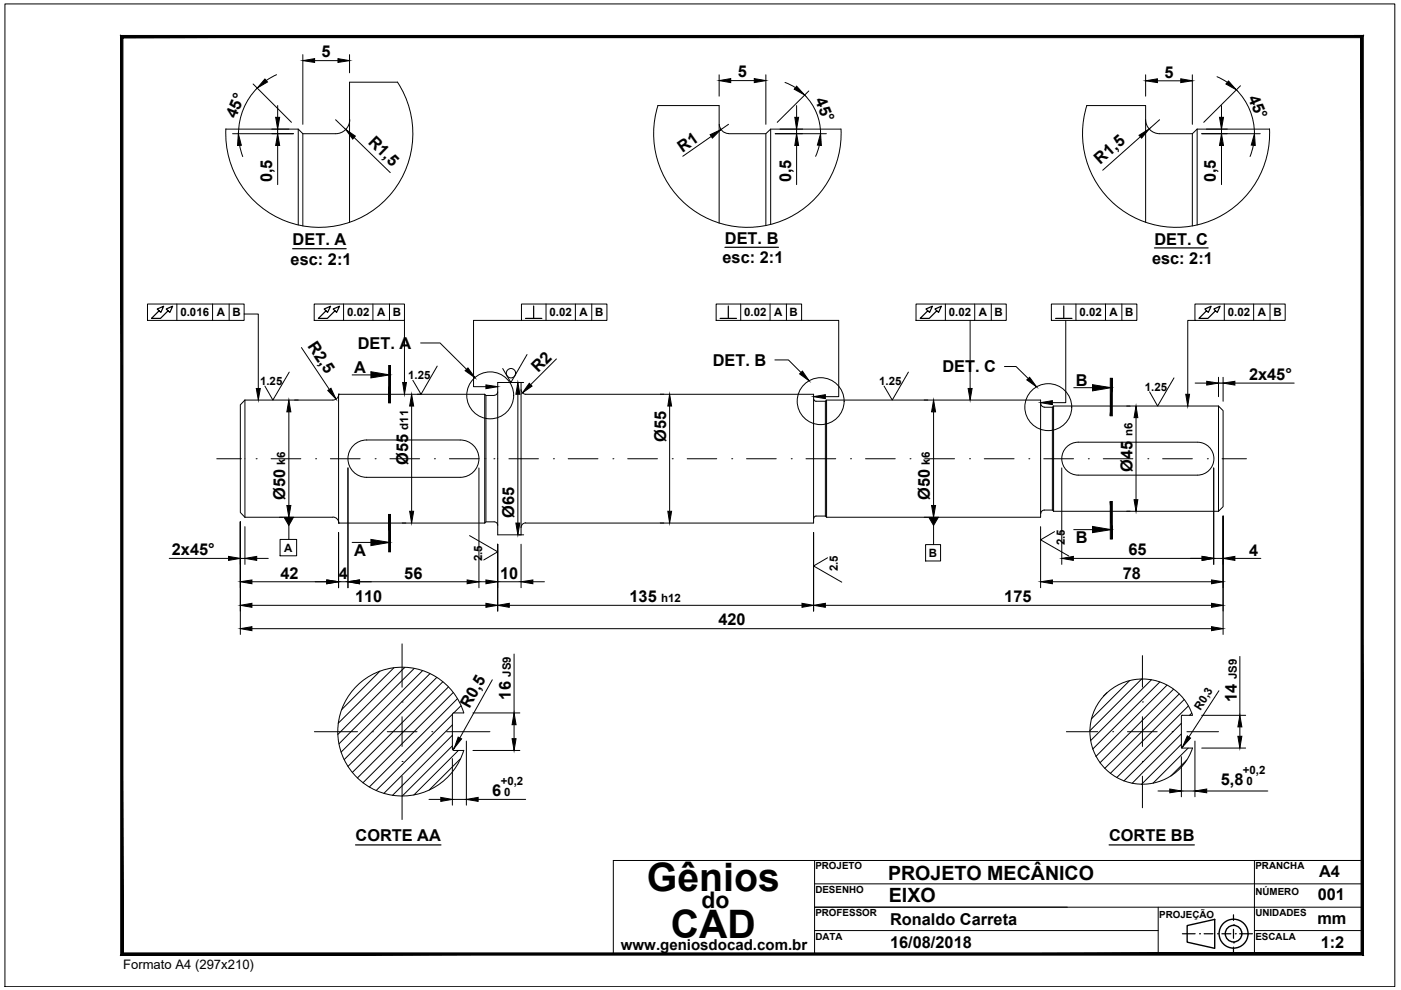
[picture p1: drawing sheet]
<svg xmlns="http://www.w3.org/2000/svg" width="297mm" height="210mm" viewBox="0 0 297 210" stroke-linecap="round" stroke-linejoin="round" font-family="sans-serif">
<!-- layer: contorno -->
<g fill="none" stroke="#000" stroke-width=".21">
<path d="M84.3 17.4h-10.2v29.7M47.9 27.4h15.3l1 .9v19.6M63.2 27.4v20.3M64.2 28.3h6.9M74.2 25.4a2.98 2.98 0 0 1-3 2.9M139.5 22.4h13v24.9M152.5 26.3a1.97 1.97 0 0 0 2 2M162.4 28.3v19.5M163.4 27.4v20.2M178.3 27.4h-14.9l-1 .9h-7.9M230.4 22.4h12.5v24.7M242.9 25.4a2.98 2.98 0 0 0 3 2.9"/>
<path d="M245.9 28.3h6.9M253.8 27.4l-1 .9v19.6M253.8 27.4h15.4M253.8 27.4v20.3M51.9 84.8l-.9 1v22.9l.9 1M51.9 84.8h18.7M51.9 84.8v24.9M71.8 83.6h.1M71.8 83.6h31M71.8 83.6v27.3M71.8 83.6a1.25 1.25 0 0 1-1.2 1.2M74.9 94.4a3.9 3.9 0 0 1 2.8-1.1h19.9a4 4 0 0 1 3.9 4 4 4 0 0 1-3.9 3.9h-19.9a4 4 0 0 1-3.6-2.4 4 4 0 0 1 .8-4.4z"/>
<path d="M102.8 83.6l.2 .2v26.8l-.2 .3M102.8 83.6v27.3M103 83.8h1.8M105.5 83.1a.74 .74 0 0 1-.7 .7M105.5 81.1h5v32.3h-5zM110.5 82.6a.99 .99 0 0 0 1 1h61v27.3h-61.1M172.5 84.6l.1 .2 .4 .3h2M175 85.1l.2-.3h45.4v24.9h-45.4l-.2-.3M175 85.1v24.3M175.2 84.8v24.9M220.7 85.6a.74 .74 0 0 0 .7 .7M221.4 86.3h1.7"/>
<path d="M223.4 86.1l-.3 .2v21.8l.3 .3M223.4 86.1h34.9M223.4 86.1v22.3M253.9 93.8h-25.3a3.5 3.5 0 0 0-3.5 3.4 3.5 3.5 0 0 0 3.5 3.5h25.3M253.9 93.8a3.5 3.5 0 0 1 3.5 3.4 3.5 3.5 0 0 1-3.5 3.5M258.3 86.1l1 1v20.3l-1 1M258.3 86.1v22.3M51.9 109.7h18.7M70.6 109.6a1.25 1.25 0 0 1 1.2 1.3M71.8 110.9h.1M71.8 110.9h31M103 110.6h1.8"/>
<path d="M104.8 110.6a.74 .74 0 0 1 .7 .8M111.5 110.9a.99 .99 0 0 0-1 1M175 109.4h-2l-.4 .3-.1 .2M223.1 108.1h-1.7a.74 .74 0 0 0-.7 .8M223.4 108.4h34.9M95.9 151.4l.1 7.4 .2 .3M96.2 151.2l2.1-.1a13.7 13.7 0 0 0-21-7.1 13.7 13.7 0 0 0 0 22.2 13.7 13.7 0 0 0 21-7.1M96.2 159.1h2.1M96.2 151.2l-.2 .2M250.5 151.8v6.7M250.5 158.5l.2 .1h2.1M252.8 151.7l-2.1-.1-.2 .2"/>
<path d="M252.8 151.6a11.2 11.2 0 0 0-17.1-5.5 11.2 11.2 0 0 0 0 18 11.2 11.2 0 0 0 17.1-5.5"/>
</g>
<!-- layer: cotas -->
<g fill="none" stroke="#000" stroke-width=".21">
<path d="M53.7 17.8l8.1 8.1M54.6 18.6a13.7 13.7 0 0 0-4 9.7M58.6 15.8l-2.1 1.3M64.2 11.6v14.8M66.7 12.9h5M74.1 11.6v3.8M84.3 17.4a19.8 19.8 0 0 1-11.4 30.1 19.8 19.8 0 0 1-25-20.2M152.5 15.9v4.5M154.9 17.1h5M162.4 15.9v10.5M166.4 17.5l2.3 1.1M171.5 19.3l-6.7 6.6"/>
<path d="M242.9 15.9v4.5M245.4 17.1h4.9M252.8 15.9v10.5M258 16.3l2.2 1.2M262.1 19a13.1 13.1 0 0 1 3.9 9.3M263 18.2l-7.8 7.7M49.3 28.3h12.9M50.8 30.8l.7 2.4M57.6 27.4h3.6M58.9 22.4v2.5M58.9 27.4v.9M58.9 30.8v8.3"/>
<path d="M71.1 25.4l2.2 2.1M75.1 29.2l7.6 7.4M139.5 22.4a19.9 19.9 0 0 0 16.4 25.6 19.9 19.9 0 0 0 22.4-20.7M150.8 28.9l-6 4.2M154.5 26.4l-1.7 1.1M164.4 28.3h10.8M165.4 27.4h4.8M168.9 22.4v2.5M168.9 27.4v.9M168.9 30.8v8.3M170.6 20.1a11.6 11.6 0 0 1 3.4 8.2M173.7 30.8l-.8 2.3"/>
<path d="M230.4 22.4a19.8 19.8 0 0 0 16.4 25.6 19.8 19.8 0 0 0 22.4-20.7M241.8 29l-8 7.1M245.9 25.4l-2.2 1.9M254.8 28.3h12.4M255.8 27.4h4.4M259 22.4v2.5M259 27.4v.9M259 30.8v8.3M265.7 30.8l-.7 2.4M31.3 64.5h20.5v3.4h-20.5zM37.5 64.5v3.4M45.1 64.5v3.4"/>
<path d="M48.6 64.5v3.4M51.8 66.6h3v15.8M63.9 73.7l5.9 8.9M66.6 64.5h19.2v3.4h-19.2zM72.8 64.5v3.4M79.1 64.5v3.4M82.6 64.5v3.4M85.8 67.9v13.2M89.2 72.7h4.1l5.6 5.6M110.6 64.5h18.1v3.4h-18.1zM110.6 67.9h-10.2v14.1h2.6M115.8 64.5v3.4"/>
<path d="M118 76.1l-5.5 5.5M122 64.5v3.4M125.5 64.5v3.4M151.8 64.5h18.2v3.4h-18.2zM157 64.5v3.4M163.3 64.5v3.4M164.3 76.3h2.9l2.6 2.7M166.7 64.5v3.4M170 67.9h7.8v16.2h-2.8M194.2 64.5h19.1v3.4h-19.1zM200.4 64.5v3.4M205.7 67.9v14.5"/>
<path d="M206.7 64.5v3.4M210.2 64.5v3.4M213 77.7h2.4l2.6 2.5M222.9 64.5h18.1v3.4h-18.1zM226 67.9v17.5h-2.9M228.1 64.5v3.4M234.4 64.5v3.4M237.9 64.5v3.4M253.4 64.5h19.1v3.4h-19.1zM253.4 67.9h-1.6v15.7M258.3 80v4.1M259.3 80v5.1"/>
<path d="M259.6 64.5v3.4M265.8 64.5v3.4M269.3 64.5v3.4M61.2 87.3v19.9M62.5 84.8h.7M73.8 99.2v25.4M87.3 86.1v22.3M88.5 83.6h.8M101.5 99.2v25.4M109.8 83.6v27.3M110.1 81.1h.9M140 83.6h.7"/>
<path d="M142 86.1v22.3M195.9 84.8h.8M197.9 87.3v19.9M225.1 99.2v20.5M238.9 86.1h.7M240.9 88.5v17.4M253.4 81.2h2.4M257.3 99.2v20.5M258.3 81.2h1M261.8 81.2h12.6M35.9 118.4h12.6M51 110.6v23.9"/>
<path d="M51 118.4h.9M51.9 111.7v8M54.4 118.4h2.5M59.3 109.7h.7M59.4 114.4h3.5v3.4h-3.5zM61.2 111.4v3M71.8 112.9v11.7M85.3 110.9h.7M105.5 115.4v14.2M110 113.4h1M110.5 115.4v9.2M140 110.9h.7"/>
<path d="M172.5 112.9v16.7M195.9 109.7h.8M196.2 115.5h3.2v3.4h-3.2zM197.9 111.4v4.1M220.6 111.7v12.9M227.6 118.4h27.3M238.9 108.4h.7M257.3 118.4h2M259.3 109.4v25.1M261.8 118.4h5.5M53.4 123.3h15.9M53.4 128.3h49.6"/>
<path d="M53.4 133.3h203.5M71.8 123.3h2M76.2 123.3h22.8M100.6 123.3h2.4M105.5 123.3h5M108 128.3h62M109 138.7v12.5M113 123.3h2.4M175 128.3h81.9M223.1 123.3h33.8M262.9 139.2v12.5M96 158.8l.1-.2h.2l-.1 .3"/>
<path d="M98.9 157.1v13.6M100.3 151.2h9.9M100.3 159.1h9.9M104.4 144.1l-6.9 12.4M109 153.7v2.9M250.7 158.4l-.1 .1M250.7 158.3l-.2 .2M253.4 157.1v11.8M254.8 151.7h9.3M254.8 158.6h9.3M258.4 146.5l-6.3 9.7M262.9 154.1v2"/>
<path d="M91 169.5h2.5M95.9 160.9v9.8M95.9 169.5h3M101.4 169.5h10M245.5 167.7h2.5M250.5 160.4v8.5M250.5 167.7h2.9M255.8 167.7h13"/>
<circle cx="103.9" cy="83.8" r="5"/>
<circle cx="174" cy="85.1" r="5"/>
<circle cx="222.3" cy="86.3" r="5"/>
</g>
<g fill="#000" stroke="#000" stroke-width=".21">
<path d="M56.2 16.7l.5 .7-2.1 1.3zM64.2 12.9l2.5-.5v.8zM71.7 12.4l2.4 .5-2.4 .3zM152.5 17.1l2.4-.4v.8zM159.9 16.7l2.5 .4-2.5 .4zM168.9 18.3l1.7 1.8-2.2-1.2zM242.9 17.1l2.5-.4v.8zM250.3 16.7l2.5 .4-2.5 .4zM260.5 17.2l1.6 1.8-2.2-1.2zM50.5 28.3l.7 2.5h-.8zM58.4 24.9h.9l-.4 2.5zM58.9 28.3l.4 2.5h-.9z"/>
<path d="M73.3 27.5l2 1.4-.5 .6zM150.6 28.6l2.2-1.1-1.8 1.8zM168.5 24.9h.8l-.4 2.5zM168.9 28.3l.4 2.5h-.8zM174 28.3l.1 2.5h-.8zM241.5 28.7l2.2-1.4-1.7 2zM258.6 24.9h.8l-.4 2.5zM259 28.3l.4 2.5h-.8zM266 28.3l.1 2.5h-.8zM99.2 78l1.5 2.1-2.1-1.5zM170.1 78.7l1.5 2.1-2.1-1.5zM217.7 80.5l.6-.5 1.5 2z"/>
<path d="M54.3 82.4h.9l-.4 2.4zM61.2 84.8l.5 2.5h-.9zM69.5 82.8l.7-.5 1 2.3zM85.4 81.1h.8l-.4 2.5zM87.3 83.6l.4 2.5h-.8zM103 81.6l2.5 .4-2.5 .4zM109.8 81.1l.4 2.5h-.8zM112.2 81.3l.6 .6-2 1.4zM142 83.6l.4 2.5h-.8zM172.5 84.1l2.5-.4v.8zM197.9 84.8l.5 2.5h-.9zM205.3 82.4h.8l-.4 2.4z"/>
<path d="M220.6 85.4l2.5-.5v.9zM240.9 86.1l.3 2.4h-.8zM251.4 83.6h.8l-.4 2.5zM255.8 80.8l2.5 .4-2.5 .4zM259.3 81.2l2.5-.4v.8zM48.5 118l2.5 .4-2.5 .4zM51.9 118.4l2.5-.4v.8zM60.2 109.7h2l-1 1.7zM60.8 107.2h.9l-.5 2.5zM86.9 108.4h.8l-.4 2.5zM109.4 110.9h.8l-.4 2.5zM141.6 108.4h.8l-.4 2.5z"/>
<path d="M196.9 109.7h2.1l-1.1 1.7zM197.5 107.2h.9l-.5 2.5zM225.1 118.4l2.5-.4v.8zM240.4 105.9h.8l-.3 2.5zM254.9 118l2.4 .4-2.4 .4zM259.3 118.4l2.5-.4v.8zM51 123.3l2.4-.3v.8zM51 128.3l2.4-.4v.9zM51 133.3l2.4-.4v.8zM69.3 123l2.5 .3-2.5 .5zM73.8 123.3l2.4-.3v.8zM99 123l2.5 .3-2.5 .5z"/>
<path d="M103 127.9l2.5 .4-2.5 .5zM103 123l2.5 .3-2.5 .5zM105.5 128.3l2.5-.4v.9zM110.5 123.3l2.5-.3v.8zM170 127.9l2.5 .4-2.5 .5zM172.5 128.3l2.5-.4v.9zM220.6 123.3l2.5-.3v.8zM256.9 132.9l2.4 .4-2.4 .4zM256.9 127.9l2.4 .4-2.4 .5zM256.9 123l2.4 .3-2.4 .5zM97.1 156.3l.8 .4-1.6 2zM108.6 156.6h.8l-.4 2.5z"/>
<path d="M109 151.2l.4 2.5h-.8zM251.7 156l.7 .5-1.7 1.9zM262.5 156.1h.8l-.4 2.5zM262.9 151.7l.4 2.4h-.8zM93.5 169.1l2.4 .4-2.4 .4zM98.9 169.5l2.5-.4v.8zM248 167.3l2.5 .4-2.5 .4zM253.4 167.7l2.4-.4v.8z"/>
</g>
<!-- layer: texto -->
<g fill="none" stroke="#000" stroke-width=".25">
<path d="M62 52.7h11.4M153.7 52.4h11.3M244.8 52.6h11.3M75.4 179.1h18.1M235.1 179.1h18.1M250.7 198h2.7M254.3 198h.1M255.3 198h1.9M258.1 198h.1M259.1 198h1.9M261.5 196.1h.1M261.5 199.9h.1"/>
<path d="M261.5 194v1.1M261.5 197v2M261.9 198h.1M262.8 198h2.7M261.5 200.8v1.2"/>
</g>
<!-- layer: linha centro -->
<g fill="none" stroke="#000" stroke-width=".21">
<path d="M46 97.3h5.2M54.3 97.3h.1M57.5 97.3h6.3M66.9 97.3h.1M70 97.3h6.4M79.5 97.3h.1M82.7 97.3h6.3M92.1 97.3h.1M95.3 97.3h6.3M104.7 97.3h.1M107.9 97.3h6.3M117.3 97.3h.1"/>
<path d="M120.5 97.3h6.3M129.9 97.3h.1M133.1 97.3h6.3M142.5 97.3h.1M145.7 97.3h6.3M155.1 97.3h.1M158.3 97.3h6.3M167.8 97.3h.1M170.9 97.3h6.3M180.3 97.3h.1M183.5 97.3h6.3M192.9 97.3h.1"/>
<path d="M196.1 97.3h6.3M205.6 97.3h.1M208.7 97.3h6.3M218.1 97.3h.1M221.3 97.3h6.3M230.7 97.3h.1M233.9 97.3h6.3M243.4 97.3h.1M246.5 97.3h6.3M256 97.3h.1M259.1 97.3h5.2M85.2 136.5v9.2"/>
<path d="M242.2 139v6.7M66.7 155.1h9.1M78.9 155.1h.1M82.1 155.1h6.3M85.2 148.8h.1M85.2 152v6.3M91.6 155.1h.1M94.7 155.1h9.2M226.1 155.1h6.6M235.9 155.1h.1M239 155.1h6.3M242.2 148.8h.1"/>
<path d="M242.2 152v6.3M248.5 155.1h.1M251.7 155.1h6.6M85.2 161.4h.1M85.2 164.6v9.2M242.2 161.4h.1M242.2 164.6v6.7"/>
</g>
<!-- layer: hachura -->
<g fill="none" stroke="#000" stroke-width=".21">
<path d="M80.5 142.3l-8 8.1M83.5 141.6l-11.8 11.8M85.8 141.5l-14.2 14.2M87.8 141.7l-15.9 16M89.6 142.2l-17.3 17.3M91.2 142.8l-18.2 18.3M92.6 143.6l-18.8 18.9M93.9 144.6l-19.2 19.2M95.1 145.7l-19.3 19.3M95.9 151.5l-16.2 16.1M95.9 153.7l-14.5 14.5M95.9 155.9l-12.7 12.7"/>
<path d="M95.9 158.1l-10.6 10.7M96.1 146.8l-19.2 19.2M97 148.2l-18.7 18.7M97.2 159.1l-9.5 9.5M97.7 149.6l-1.5 1.6M234.7 146.9l-.7 .7M239.5 144.3l-8.1 8.1M242 144l-11 11M244.1 144.1l-12.9 12.9M245.9 144.6l-14.2 14.2M247.4 145.3l-15 15.1M248.8 146.1l-15.6 15.6"/>
<path d="M250 147.1l-15.8 15.8M250.5 153.4l-12.2 12.2M250.5 155.6l-10.5 10.5M250.5 157.8l-8.5 8.5M251.1 148.3l-15.7 15.7M251.9 158.6l-7.4 7.5M252 149.7l-15.2 15.2M252.7 151.2l-.5 .5M97.6 160.9l-6.6 6.6M251.6 161.1l-3.4 3.4"/>
</g>
<g fill="none" stroke="#000" stroke-width=".21">
<path d="M61.3 78.9l-3.4 5.9-1.7-2.9M74.7 79.5h3.9M92.7 77.6l-3.4 6-1.8-3M111.7 75.2l-3.4 5.9-1.7-3M192.6 78.9l-3.4 5.9-1.8-2.9M227.7 82.2h3.9M248.9 80.1l-3.5 6-1.7-3M74.7 115h3.9M99.6 113.6l5.9 3.4-2.9 1.7M175.5 118.3l-3 1.7 6 3.4M223.6 112.7l-3 1.8 6 3.4M227.7 112.3h3.9"/>
<circle cx="108.3" cy="79.1" r=".99"/>
</g>
<g fill="#000" stroke="#000" stroke-width=".21">
<path d="M78.6 78.8l4 .7-4 .6zM231.6 81.6l4 .6-4 .7zM78.6 114.4l4 .6-4 .7zM231.6 111.6l4 .7-4 .6z"/>
<path d="M82.4 77.5h.4l-.4 7.9zM82.8 77.5l-.4 7.9h.4z"/>
<path d="M235.4 80.2h.4l-.4 8zM235.8 80.2l-.4 8h.4z"/>
<path d="M82.4 109.1v7.9h.4zM82.4 109.1h.4v7.9z"/>
<path d="M235.4 106.3v8h.4zM235.4 106.3h.4v8z"/>
</g>
<!-- layer: cotas -->
<path d="M33.7 65.9l.4 .3 .6-1.3-1.4 .6 .4 .4-1.6 1.6h1.9l1.6-1.6-.4-.4 1.4-.6-.6 1.3-.4-.3M69.1 65.9l.4 .3 .6-1.3-1.4 .6 .4 .4-1.6 1.6h1.9l1.6-1.6-.4-.4 1.4-.6-.6 1.3-.4-.3M111.4 67.5h3.5M113.1 64.9v2.6M152.7 67.5h3.5M154.4 64.9v2.6M196.7 65.9l.4 .3 .6-1.3-1.4 .6 .4 .4-1.6 1.6h1.9l1.6-1.6-.4-.4 1.4-.6-.6 1.3-.4-.3M223.8 67.5h3.5M225.5 64.9v2.6M255.8 65.9l.4 .3 .6-1.3-1.3 .6 .3 .4-1.6 1.6h1.9l1.6-1.6-.3-.4 1.3-.6-.6 1.3-.4-.3" fill="none" stroke="#000" stroke-width=".25"/>
<!-- layer: formato -->
<path d="M1 .8h294.7v208.4h-294.7zM130 182.4h158.8v19.9h-158.8zM172.7 182.4v19.9M172.7 192.3h116.1M172.7 197.3h72.9M172.7 187.4h116.1M245.6 192.3v10M266 197.3h22.8M288.8 182.4h-22.8v19.9" fill="none" stroke="#000" stroke-width=".21"/>
<path d="M288.6 8v194l.4 .5zM288.6 8l.4-.5v195zM26.1 8h262.5l.4-.5zM25.6 7.5h263.4l-262.9 .5zM25.6 7.5l.5 194.5v-194zM25.6 7.5l.5 194.5-.5 .5zM26.1 202l-.5 .5 263-.5zM25.6 202.5l263-.5 .4 .5z" fill="#000" stroke="#000" stroke-width=".21"/>
<!-- layer: texto -->
<g fill="none" stroke="#000" stroke-width=".3">
<path d="M251.7 196.2l5.8-1.3v6.2l-5.8-1.3z"/>
<circle cx="261.5" cy="198" r="3.1"/>
<circle cx="261.5" cy="198" r="1.76"/>
</g>
<g font-size="8.3">
<text x="137.1" y="188.9">Gênios</text>
<text x="142.2" y="198.9">CAD</text>
</g>
<text font-size="4.9" x="148.7" y="192.6">do</text>
<g font-size="4.2">
<text x="188.3" y="186.6">PROJETO MECÂNICO</text>
<text x="188.5" y="191.3">EIXO</text>
</g>
<g font-size="3.5">
<text x="68.2" y="12.2">5</text>
<text x="156.4" y="16.4">5</text>
<text x="246.9" y="16.5">5</text>
<text x="172.7" y="21.3" transform="rotate(67 172.7 21.3)">45°</text>
<text x="264.6" y="20.7" transform="rotate(67 264.6 20.7)">45°</text>
<text x="50" y="25.3" transform="rotate(-68 50 25.3)">45°</text>
<text x="77.9" y="30.3" transform="rotate(44 77.9 30.3)">R1,5</text>
<text x="144.7" y="32.4" transform="rotate(-35 144.7 32.4)">R1</text>
<text x="233.3" y="35" transform="rotate(-41 233.3 35)">R1,5</text>
<text x="57.7" y="38.6" transform="rotate(-90 57.7 38.6)">0,5</text>
<text x="167.8" y="38.6" transform="rotate(-90 167.8 38.6)">0,5</text>
<text x="257.8" y="38.6" transform="rotate(-90 257.8 38.6)">0,5</text>
<text x="62" y="52">DET. A</text>
<text x="153.7" y="51.7">DET. B</text>
<text x="244.8" y="51.8">DET. C</text>
<text x="61.6" y="56.2">esc: 2:1</text>
<text x="153.2" y="55.9">esc: 2:1</text>
<text x="244.2" y="56">esc: 2:1</text>
<text x="65.1" y="73.3" transform="rotate(56 65.1 73.3)">R2,5</text>
<text x="75.8" y="73.9">DET. A</text>
<text x="151.1" y="77.6">DET. B</text>
<text x="75.1" y="79.1">A</text>
<text x="114.1" y="79.1" transform="rotate(-45 114.1 79.1)">R2</text>
<text x="199.8" y="78.9">DET. C</text>
<text x="228.1" y="81.9">B</text>
<text x="264.8" y="80.6">2x45°</text>
<text x="141.2" y="93.8" transform="rotate(-90 141.2 93.8)">Ø55</text>
<text x="86.5" y="98.6" transform="rotate(-90 86.5 98.6)">Ø55</text>
<text x="240.1" y="100.1" transform="rotate(-90 240.1 100.1)">Ø45</text>
<text x="60.5" y="106" transform="rotate(-90 60.5 106)">Ø50</text>
<text x="197.2" y="106" transform="rotate(-90 197.2 106)">Ø50</text>
<text x="109" y="109.8" transform="rotate(-90 109 109.8)">Ø65</text>
<text x="36.4" y="117.8">2x45°</text>
<text x="75.1" y="117.8">A</text>
<text x="228.1" y="115.1">B</text>
<text x="239.3" y="117.8">65</text>
<text x="264.9" y="117.8">4</text>
<text x="59.5" y="122.8">42</text>
<text x="71.8" y="122.8">4</text>
<text x="85.7" y="122.7">56</text>
<text x="106" y="122.7">10</text>
<text x="238.1" y="122.7">78</text>
<text x="75.3" y="127.7">110</text>
<text x="133.5" y="127.7">135</text>
<text x="212.9" y="127.7">175</text>
<text x="152.3" y="132.6">420</text>
<text x="108.3" y="148.3" transform="rotate(-90 108.3 148.3)">16</text>
<text x="262.2" y="148.8" transform="rotate(-90 262.2 148.8)">14</text>
<text x="99.6" y="150.4" transform="rotate(-61 99.6 150.4)">R0,5</text>
<text x="258.8" y="166.5">5,8</text>
<text x="104.3" y="168.8">6</text>
<text x="75.4" y="178.4">CORTE AA</text>
<text x="235.1" y="178.4">CORTE BB</text>
<text x="279.7" y="186">A4</text>
<text x="279.4" y="190.9">001</text>
<text x="188.7" y="196.2">Ronaldo Carreta</text>
<text x="279.3" y="195.9">mm</text>
<text x="188.7" y="201">16/08/2018</text>
<text x="280" y="200.9">1:2</text>
</g>
<text font-size="3.2" x="131.6" y="201.5">www.geniosdocad.com.br</text>
<text font-size="2.8" x="26.1" y="205.4">Formato A4 (297x210)</text>
<g font-size="2.4">
<text x="38.3" y="67.1">0.016</text>
<text x="46" y="67.1">A</text>
<text x="49.3" y="67.1">B</text>
<text x="73.6" y="67.1">0.02</text>
<text x="80" y="67.1">A</text>
<text x="83.3" y="67.1">B</text>
<text x="116.5" y="67.1">0.02</text>
<text x="122.9" y="67.1">A</text>
<text x="126.2" y="67.1">B</text>
<text x="157.8" y="67.1">0.02</text>
<text x="164.1" y="67.1">A</text>
<text x="167.4" y="67.1">B</text>
<text x="201.2" y="67.1">0.02</text>
<text x="207.5" y="67.1">A</text>
<text x="210.8" y="67.1">B</text>
<text x="228.9" y="67.1">0.02</text>
<text x="235.2" y="67.1">A</text>
<text x="238.5" y="67.1">B</text>
<text x="260.3" y="67.1">0.02</text>
<text x="266.7" y="67.1">A</text>
<text x="270" y="67.1">B</text>
<text x="55.1" y="81.6">1.25</text>
<text x="86.6" y="80.3">1.25</text>
<text x="186.4" y="81.6">1.25</text>
<text x="242.7" y="82.8">1.25</text>
<text x="86.5" y="91.1" transform="rotate(-90 86.5 91.1)">d11</text>
<text x="240.1" y="92.5" transform="rotate(-90 240.1 92.5)">n6</text>
<text x="60.5" y="98.5" transform="rotate(-90 60.5 98.5)">k6</text>
<text x="197.2" y="98.5" transform="rotate(-90 197.2 98.5)">k6</text>
<text x="60.3" y="117">A</text>
<text x="102.3" y="119" transform="rotate(-90 102.3 119)">2.5</text>
<text x="196.9" y="118.1">B</text>
<text x="225.8" y="115.6" transform="rotate(-90 225.8 115.6)">2.5</text>
<text x="177.7" y="121.1" transform="rotate(-90 177.7 121.1)">2.5</text>
<text x="140.2" y="127.7">h12</text>
<text x="108.3" y="143.5" transform="rotate(-90 108.3 143.5)">JS9</text>
<text x="262.2" y="144" transform="rotate(-90 262.2 144)">JS9</text>
<text x="254.5" y="150.7" transform="rotate(-57 254.5 150.7)">R0,3</text>
<text x="106.2" y="166.5">+0,2</text>
<text x="263.5" y="164.2">+0,2</text>
<text x="264.3" y="166.5">0</text>
<text x="106.9" y="168.8">0</text>
</g>
<g font-size="2.1">
<text x="172.9" y="184.3">PROJETO</text>
<text x="266.2" y="184.3">PRANCHA</text>
<text x="172.9" y="189.3">DESENHO</text>
<text x="266.2" y="189.7">NÚMERO</text>
<text x="172.9" y="194.3">PROFESSOR</text>
<text x="245.8" y="194.6">PROJEÇÃO</text>
<text x="266.2" y="194.3">UNIDADES</text>
<text x="172.9" y="199.2">DATA</text>
<text x="266.2" y="199.2">ESCALA</text>
</g>
</svg>
